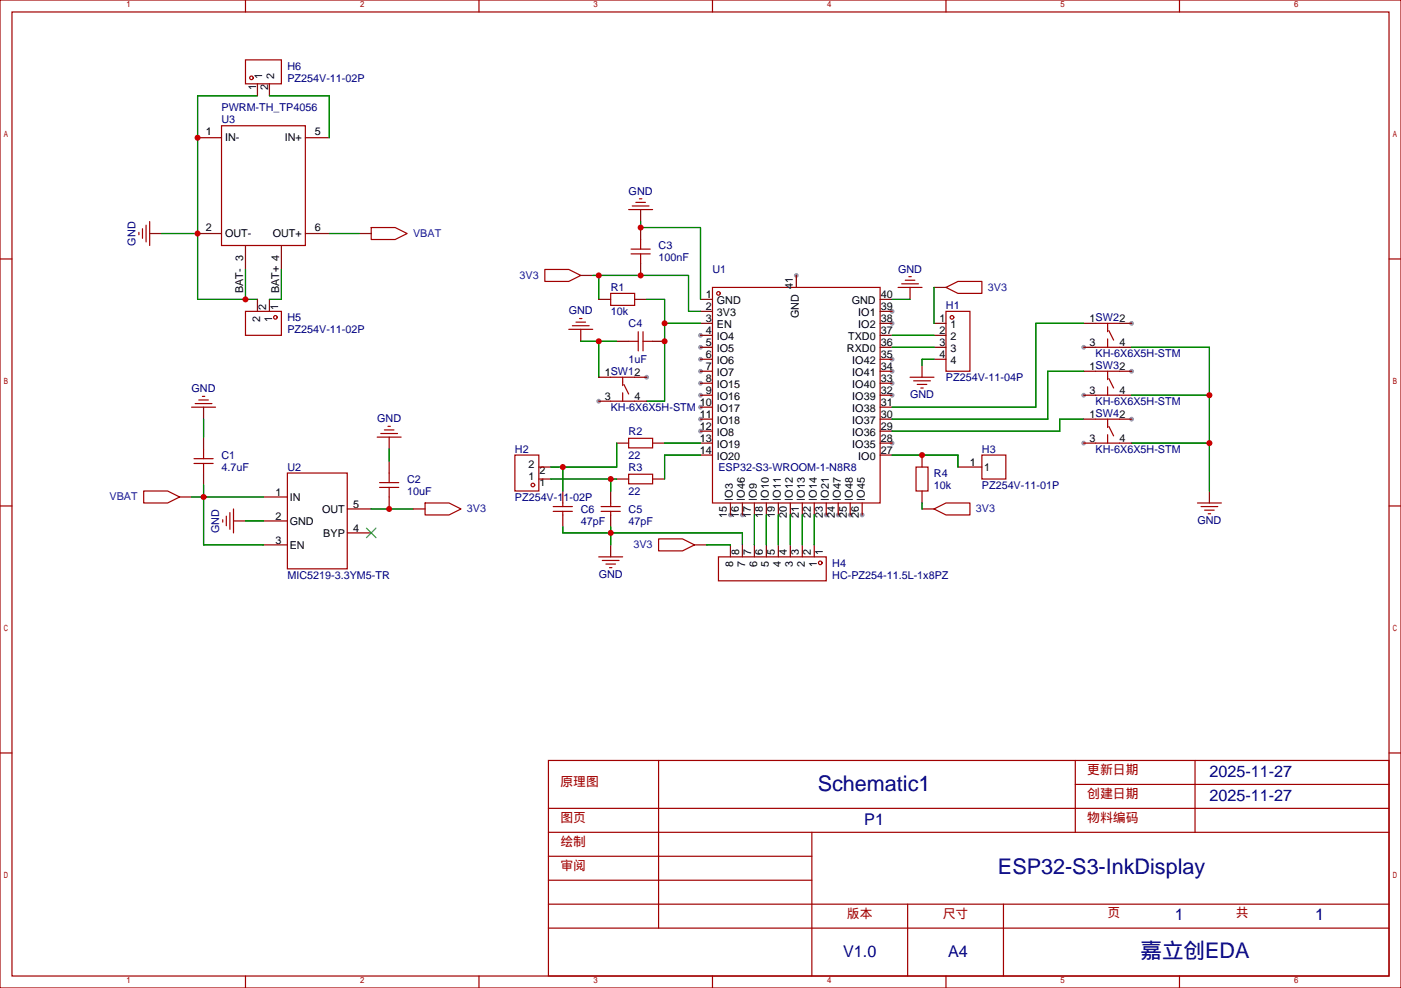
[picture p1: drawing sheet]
<svg xmlns="http://www.w3.org/2000/svg" width="413mm" height="291mm" viewBox="0 0 413 291" stroke-linecap="round" stroke-linejoin="round" font-family="sans-serif">
<g fill="#999">
<circle cx="206.4" cy="98.8" r=".71"/>
<circle cx="206.4" cy="102.3" r=".71"/>
<circle cx="206.4" cy="105.8" r=".71"/>
<circle cx="206.4" cy="109.4" r=".71"/>
<circle cx="206.4" cy="112.9" r=".71"/>
<circle cx="206.4" cy="116.4" r=".71"/>
<circle cx="206.4" cy="119.9" r=".71"/>
<circle cx="206.4" cy="123.5" r=".71"/>
<circle cx="206.4" cy="127" r=".71"/>
<circle cx="215.2" cy="151.7" r=".71"/>
<circle cx="218.7" cy="151.7" r=".71"/>
<circle cx="243.4" cy="151.7" r=".71"/>
<circle cx="246.9" cy="151.7" r=".71"/>
<circle cx="250.5" cy="151.7" r=".71"/>
<circle cx="254" cy="151.7" r=".71"/>
<circle cx="262.8" cy="130.5" r=".71"/>
<circle cx="262.8" cy="116.4" r=".71"/>
<circle cx="262.8" cy="112.9" r=".71"/>
<circle cx="262.8" cy="109.4" r=".71"/>
<circle cx="262.8" cy="105.8" r=".71"/>
<circle cx="262.8" cy="95.2" r=".71"/>
<circle cx="262.8" cy="91.7" r=".71"/>
<circle cx="234.6" cy="81.1" r=".71"/>
<circle cx="319.3" cy="102.3" r=".71"/>
<circle cx="333.4" cy="95.2" r=".71"/>
<circle cx="319.3" cy="116.4" r=".71"/>
<circle cx="333.4" cy="109.4" r=".71"/>
<circle cx="319.3" cy="130.5" r=".71"/>
<circle cx="333.4" cy="123.5" r=".71"/>
<circle cx="176.4" cy="118.2" r=".71"/>
<circle cx="190.5" cy="111.1" r=".71"/>
</g>
<g fill="none" stroke="#a10000" stroke-width=".35">
<path d="M0 0h412.7v291h-412.7zM3.5 3.5h405.7v284h-405.7zM72.3 17.6h10.6v7.1h-10.6zM72.3 0v3.5M141.1 0v3.5M209.9 0v3.5M278.7 0v3.5M347.5 0v3.5M65.3 37h24.7v35.3h-24.7zM187.3 59.6h2.8M188.4 58.6h.7M0 76.3h3.5"/>
<path d="M40.9 68.4v.7M42 67.4v2.8M43 66.3v5M44.1 65.3v7M109.4 67h7l3.5 1.8-3.5 1.8h-7zM160.5 79.4h7.1l3.5 1.7-3.5 1.8h-7.1zM185.2 61.7h7.1M185.9 74.8h5.7M185.9 73.4h5.7M186.3 60.7h4.9M188.7 70.6v2.8M188.7 74.8v2.8"/>
<path d="M409.2 76.3h3.5M72.3 91.7h10.6v7.1h-10.6zM167.6 97h7M168.6 96h5M169.7 94.9h2.8M170.7 93.8h.7M179.9 86.4h7.1v3.6h-7.1zM188 97.7v5.7M189.4 97.7v5.7M209.9 84.7h49.4v63.5h-49.4zM264.6 84.7h7M265.6 83.6h5"/>
<path d="M266.7 82.5h2.8M267.8 81.5h.7M278.7 91.7h7.1v17.7h-7.1zM278.7 84.7l3.5-1.8h7.1v3.5h-7.1zM322.8 95.2h7M326.3 95.2v2.5M326.3 99.8v2.5M326.7 97.4l1.4 2.8M56.4 119.9h7.1M57.5 118.9h4.9M58.6 117.8h2.8M59.6 116.8h.7"/>
<path d="M179.9 111.1h7.1M179.9 118.2h7.1M183.4 111.1v2.5M183.4 115.7v2.5M183.8 113.2l1.4 2.9M185.2 100.5h2.8M189.4 100.5h2.9M268.1 111.1h7.1M269.2 112.2h4.9M270.2 113.2h2.8M271.3 114.3h.7M322.8 102.3h7"/>
<path d="M322.8 116.4h7M322.8 109.4h7M326.3 109.4v2.4M326.3 113.9v2.5M326.7 111.5l1.4 2.8M57.1 135.1h5.7M57.1 136.5h5.7M60 132.3v2.8M60 136.5v2.8M84.7 139.3h17.6v28.3h-17.6zM111.1 128.8h7.1M112.2 127.7h4.9"/>
<path d="M113.2 126.6h2.9M114.3 125.6h.7M114.7 139.3v2.9M151.7 134.1h7v10.5h-7zM185.2 129.1h7.1v2.8h-7.1zM185.2 139.7h7.1v2.8h-7.1zM269.9 137.6h3.5v7h-3.5zM289.3 134.1h7v7h-7zM322.8 130.5h7M322.8 123.5h7M326.3 123.5v2.4M326.3 128.1v2.4"/>
<path d="M326.7 125.6l1.4 2.8M0 149h3.5M42.3 144.6h7.1l3.5 1.8-3.5 1.8h-7.1zM65.6 153.1v.7M66.7 152v2.9M67.7 151v4.9M68.8 149.9v7.1M111.8 142.2h5.7M111.8 143.6h5.7M114.7 143.6v2.8M125.2 148.2h7.1l3.5 1.7-3.5 1.8h-7.1zM163 150.6h5.6"/>
<path d="M163 149.2h5.6M165.8 148.2v1M165.8 150.6v1.1M177.1 150.6h5.6M177.1 149.2h5.6M179.9 148.2v1M179.9 150.6v1.1M194 158.7h7.1l3.5 1.8-3.5 1.8h-7.1zM275.2 149.9l3.5-1.7h7.1v3.5h-7.1zM352.8 148.2h7M353.8 149.2h5M354.9 150.3h2.8"/>
<path d="M356 151.3h.7M409.2 149h3.5M176.4 164h7M177.4 165.1h5M178.5 166.2h2.8M179.6 167.2h.7M211.7 164h31.7v7.1h-31.7zM0 221.8h3.5M161.6 224h247.6v63.5h-247.6zM161.6 238.1h247.6M194 224v49.4M316.8 224v21.2"/>
<path d="M316.8 231.1h92.4M352.1 224v21.2M409.2 221.8h3.5M161.6 252.2h77.6M161.6 245.2h247.6M161.6 259.3h77.6M239.2 245.2v42.3M161.6 273.4h247.6M161.6 266.3h247.6M267.4 266.3v21.2M295.6 266.3v21.2M72.3 287.5v3.5"/>
<path d="M141.1 287.5v3.5M209.9 287.5v3.5M278.7 287.5v3.5M347.5 287.5v3.5"/>
<circle cx="74.1" cy="22.9" r=".53"/>
<circle cx="81.1" cy="93.5" r=".53"/>
<circle cx="211.7" cy="86.4" r=".53"/>
<circle cx="280.5" cy="93.5" r=".53"/>
<circle cx="157" cy="142.9" r=".53"/>
<circle cx="241.7" cy="165.8" r=".53"/>
</g>
<g fill="none" stroke="#870000" stroke-width=".35">
<path d="M75.8 24.7v3.5M79.4 24.7v3.5M58.2 40.6h7.1M90 40.6h7M44.1 68.8h3.5M58.2 68.8h7.1M72.3 72.3v7.1M82.9 72.3v7.1M90 68.8h7M105.8 68.8h3.6M188.7 61.7v3.6M188.7 67v3.6"/>
<path d="M188.7 77.6v3.5M75.8 88.2v3.5M79.4 88.2v3.5M171.1 81.1h3.5M171.1 97v3.5M176.4 88.2h3.5M187 88.2h3.5M206.4 88.2h3.5M206.4 91.7h3.5M206.4 95.2h3.5M206.4 98.8h3.5M234.6 81.1v3.6"/>
<path d="M259.3 88.2h3.5M259.3 91.7h3.5M259.3 95.2h3.5M259.3 98.8h3.5M268.1 84.7v3.5M275.2 95.2h3.5M275.2 98.8h3.5M275.2 84.7h3.5M319.3 95.2h3.5M329.8 95.2h3.6M60 119.9v3.6M176.4 118.2h3.5"/>
<path d="M176.4 111.1h3.5M181.7 100.5h3.5M187 118.2h3.5M187 111.1h3.5M192.3 100.5h3.5M206.4 102.3h3.5M206.4 105.8h3.5M206.4 109.4h3.5M206.4 112.9h3.5M206.4 116.4h3.5M206.4 119.9h3.5M259.3 102.3h3.5"/>
<path d="M259.3 105.8h3.5M259.3 109.4h3.5M259.3 112.9h3.5M259.3 116.4h3.5M259.3 119.9h3.5M271.6 107.6v3.5M275.2 102.3h3.5M275.2 105.8h3.5M319.3 102.3h3.5M319.3 109.4h3.5M319.3 116.4h3.5M329.8 102.3h3.6"/>
<path d="M329.8 109.4h3.6M329.8 116.4h3.6M60 128.8v3.5M60 139.3v3.6M114.7 128.8v3.5M114.7 135.8v3.5M158.7 137.6h3.6M181.7 130.5h3.5M192.3 130.5h3.5M206.4 123.5h3.5M206.4 127h3.5M206.4 130.5h3.5"/>
<path d="M206.4 134.1h3.5M259.3 123.5h3.5M259.3 127h3.5M259.3 130.5h3.5M259.3 134.1h3.5M271.6 134.1v3.5M282.2 137.6h7.1M319.3 123.5h3.5M319.3 130.5h3.5M329.8 123.5h3.6M329.8 130.5h3.6M52.9 146.4h3.5"/>
<path d="M68.8 153.5h3.5M77.6 146.4h7.1M77.6 153.5h7.1M102.3 157h7.1M102.3 149.9h7.1M114.7 146.4v3.5M121.7 149.9h3.5M158.7 141.1h3.6M165.8 144.6v3.6M165.8 151.7v3.5M179.9 144.6v3.6M179.9 151.7v3.5"/>
<path d="M181.7 141.1h3.5M192.3 141.1h3.5M215.2 148.2v3.5M218.7 148.2v3.5M222.2 148.2v3.5M225.8 148.2v3.5M229.3 148.2v3.5M232.8 148.2v3.5M236.4 148.2v3.5M239.9 148.2v3.5M243.4 148.2v3.5M246.9 148.2v3.5"/>
<path d="M250.5 148.2v3.5M254 148.2v3.5M271.6 149.9h3.6M271.6 144.6v3.6M356.3 144.6v3.6M77.6 160.5h7.1M179.9 160.5v3.5M204.6 160.5h3.5M215.2 160.5v3.5M218.7 160.5v3.5M222.2 160.5v3.5M225.8 160.5v3.5"/>
<path d="M229.3 160.5v3.5M232.8 160.5v3.5M236.4 160.5v3.5M239.9 160.5v3.5"/>
</g>
<path d="M107.9 155.6l2.9 2.8M110.8 155.6l-2.9 2.8" fill="none" stroke="#3c3" stroke-width=".35"/>
<g fill="none" stroke="#008700" stroke-width=".35">
<path d="M75.8 28.2h-17.6v60h17.6M79.4 28.2h17.6v12.4M47.6 68.8h10.6M72.3 79.4v8.8M82.9 79.4v8.8h-3.5M97 68.8h8.8M188.7 65.3v1.7h17.7v21.2M174.6 81.1h28.2v10.6h3.6M176.4 81.1v7.1M190.5 88.2h5.3v30h-5.3M195.8 95.2h10.6M262.8 88.2h5.3"/>
<path d="M262.8 98.8h12.4M275.2 84.7v10.5M319.3 95.2h-14.1v24.7h-42.4M171.1 100.5h10.6M176.4 100.5v10.6M262.8 102.3h12.4M275.2 105.8h-3.6v1.8M319.3 109.4h-10.6v14.1h-45.9M333.4 102.3h22.9v42.3M333.4 116.4h22.9M60 123.5v5.3M114.7 132.3v3.5"/>
<path d="M165.8 137.6v7M181.7 130.5v7.1h-19.4M195.8 130.5h10.6M206.4 134.1h-10.6v7M262.8 134.1h19.4v3.5M319.3 123.5h-7.1v3.5h-49.4M333.4 130.5h22.9M56.4 146.4h21.2M60 142.9v17.6h17.6M72.3 153.5h5.3M109.4 149.9h12.3M162.3 141.1h19.4"/>
<path d="M165.8 155.2v1.8h52.9v3.5M179.9 141.1v3.5M179.9 155.2v5.3M222.2 151.7v8.8M225.8 151.7v8.8M229.3 151.7v8.8M232.8 151.7v8.8M236.4 151.7v8.8M239.9 151.7v8.8M271.6 148.2v1.7M208.1 160.5h7.1"/>
</g>
<g fill="#c00">
<circle cx="60" cy="146.4" r=".88"/>
<circle cx="114.7" cy="149.9" r=".88"/>
<circle cx="188.7" cy="81.1" r=".88"/>
<circle cx="176.4" cy="81.1" r=".88"/>
<circle cx="179.9" cy="141.1" r=".88"/>
<circle cx="165.8" cy="137.6" r=".88"/>
<circle cx="179.9" cy="157" r=".88"/>
<circle cx="188.7" cy="67" r=".88"/>
<circle cx="176.4" cy="100.5" r=".88"/>
<circle cx="195.8" cy="100.5" r=".88"/>
<circle cx="195.8" cy="95.2" r=".88"/>
<circle cx="356.3" cy="130.5" r=".88"/>
<circle cx="356.3" cy="116.4" r=".88"/>
<circle cx="58.2" cy="68.8" r=".88"/>
<circle cx="72.3" cy="88.2" r=".88"/>
<circle cx="58.2" cy="40.6" r=".88"/>
<circle cx="271.6" cy="134.1" r=".88"/>
</g>
<g font-size="6.4" fill="#000080">
<text x="240.9" y="232.9">Schematic1</text>
<text x="294" y="257.6">ESP32-S3-InkDisplay</text>
<text x="336" y="282.3">嘉立创EDA</text>
</g>
<g font-size="4.8" fill="#000080">
<text x="356.3" y="228.9">2025-11-27</text>
<text x="356.3" y="236">2025-11-27</text>
<text x="254.6" y="243">P1</text>
<text x="346.2" y="270.9">1</text>
<text x="387.4" y="270.9">1</text>
<text x="248.4" y="281.8">V1.0</text>
<text x="279.3" y="281.8">A4</text>
</g>
<g font-size="3.8" fill="#a00000">
<text x="165.1" y="231.6">原理图</text>
<text x="320.3" y="228.1">更新日期</text>
<text x="320.3" y="235.2">创建日期</text>
<text x="165.1" y="242.2">图页</text>
<text x="320.3" y="242.2">物料编码</text>
<text x="165.1" y="249.3">绘制</text>
<text x="165.1" y="256.3">审阅</text>
<text x="249.5" y="270.4">版本</text>
<text x="277.7" y="270.4">尺寸</text>
<text x="326.3" y="270.1">页</text>
<text x="364.1" y="270.1">共</text>
</g>
<g font-size="3.2">
<text x="77.3" y="23.4" transform="rotate(-90 77.3 23.4)">1</text>
<text x="80.8" y="23.4" transform="rotate(-90 80.8 23.4)">2</text>
<text x="75.5" y="26.6" transform="rotate(-90 75.5 26.6)">1</text>
<text x="79" y="26.6" transform="rotate(-90 79 26.6)">2</text>
<text x="60.7" y="39.9">1</text>
<text x="66.3" y="41.7">IN-</text>
<text x="83.9" y="41.7">IN+</text>
<text x="92.8" y="39.9">5</text>
<text x="60.7" y="68.1">2</text>
<text x="66.3" y="69.9">OUT-</text>
<text x="80.3" y="69.9">OUT+</text>
<text x="92.8" y="68.1">6</text>
<text x="71.6" y="76.9" transform="rotate(-90 71.6 76.9)">3</text>
<text x="71.6" y="86.4" transform="rotate(-90 71.6 86.4)">BAT-</text>
<text x="82.2" y="86.4" transform="rotate(-90 82.2 86.4)">BAT+ 4</text>
<text x="208" y="87.8">1</text>
<text x="211.2" y="89.6">GND</text>
<text x="233.6" y="85.2" transform="rotate(-90 233.6 85.2)">41</text>
<text x="250.9" y="89.6">GND</text>
<text x="259.5" y="87.8">40</text>
<text x="76.6" y="94.8" transform="rotate(-90 76.6 94.8)">2</text>
<text x="78.4" y="91.2" transform="rotate(-90 78.4 91.2)">2</text>
<text x="80.1" y="94.8" transform="rotate(-90 80.1 94.8)">1</text>
<text x="81.9" y="91.2" transform="rotate(-90 81.9 91.2)">1</text>
<text x="208" y="91.4">2</text>
<text x="208" y="94.9">3</text>
<text x="211.2" y="93.1">3V3</text>
<text x="235.3" y="93.7" transform="rotate(-90 235.3 93.7)">GND</text>
<text x="252.9" y="93.1">IO1</text>
<text x="259.5" y="94.9">38</text>
<text x="259.5" y="91.4">39</text>
<text x="276.8" y="94.9">1</text>
<text x="321" y="94.9">1SW22</text>
<text x="208" y="98.4">4</text>
<text x="208" y="102">5</text>
<text x="211.2" y="96.7">EN</text>
<text x="211.2" y="100.2">IO4</text>
<text x="249.9" y="100.2">TXD0</text>
<text x="252.9" y="96.7">IO2</text>
<text x="259.5" y="102">36</text>
<text x="259.5" y="98.4">37</text>
<text x="276.8" y="98.4">2</text>
<text x="276.8" y="102">3</text>
<text x="280" y="96.7">1</text>
<text x="280" y="100.2">2</text>
<text x="321" y="102">3</text>
<text x="329.8" y="102">4</text>
<text x="208" y="105.5">6</text>
<text x="211.2" y="103.7">IO5</text>
<text x="211.2" y="107.2">IO6</text>
<text x="249.5" y="103.7">RXD0</text>
<text x="251.1" y="107.2">IO42</text>
<text x="259.5" y="105.5">35</text>
<text x="276.8" y="105.5">4</text>
<text x="280" y="103.7">3</text>
<text x="280" y="107.2">4</text>
<text x="178.1" y="110.8">1SW12</text>
<text x="208" y="109">7</text>
<text x="208" y="112.5">8</text>
<text x="211.2" y="110.8">IO7</text>
<text x="251.1" y="110.8">IO41</text>
<text x="259.5" y="112.5">33</text>
<text x="259.5" y="109">34</text>
<text x="321" y="109">1SW32</text>
<text x="178.1" y="117.8">3</text>
<text x="187" y="117.8">4</text>
<text x="206.2" y="119.6">10</text>
<text x="208" y="116.1">9</text>
<text x="211.2" y="114.3">IO15</text>
<text x="211.2" y="117.8">IO16</text>
<text x="251.1" y="117.8">IO39</text>
<text x="251.1" y="114.3">IO40</text>
<text x="259.5" y="119.6">31</text>
<text x="259.5" y="116.1">32</text>
<text x="321" y="116.1">3</text>
<text x="329.8" y="116.1">4</text>
<text x="206.2" y="123.1">11</text>
<text x="211.2" y="121.4">IO17</text>
<text x="211.2" y="124.9">IO18</text>
<text x="251.1" y="124.9">IO37</text>
<text x="251.1" y="121.4">IO38</text>
<text x="259.5" y="123.1">30</text>
<text x="321" y="123.1">1SW42</text>
<text x="206.2" y="126.7">12</text>
<text x="206.2" y="130.2">13</text>
<text x="211.2" y="128.4">IO8</text>
<text x="211.2" y="131.9">IO19</text>
<text x="251.1" y="131.9">IO35</text>
<text x="251.1" y="128.4">IO36</text>
<text x="259.5" y="130.2">28</text>
<text x="259.5" y="126.7">29</text>
<text x="321" y="130.2">3</text>
<text x="329.8" y="130.2">4</text>
<text x="206.2" y="133.7">14</text>
<text x="211.2" y="135.5">IO20</text>
<text x="252.9" y="135.5">IO0</text>
<text x="259.5" y="133.7">27</text>
<text x="285.7" y="137.2">1</text>
<text x="155.7" y="141.5">1</text>
<text x="155.7" y="138">2</text>
<text x="158.9" y="143.3">1</text>
<text x="158.9" y="139.8">2</text>
<text x="290" y="138.6">1</text>
<text x="81.1" y="146.1">1</text>
<text x="85.4" y="147.5">IN</text>
<text x="104.1" y="149.6">5</text>
<text x="215.9" y="147.5" transform="rotate(-90 215.9 147.5)">IO3</text>
<text x="219.5" y="147.5" transform="rotate(-90 219.5 147.5)">IO46</text>
<text x="223" y="147.5" transform="rotate(-90 223 147.5)">IO9</text>
<text x="226.5" y="147.5" transform="rotate(-90 226.5 147.5)">IO10</text>
<text x="230" y="147.5" transform="rotate(-90 230 147.5)">IO11</text>
<text x="233.6" y="147.5" transform="rotate(-90 233.6 147.5)">IO12</text>
<text x="237.1" y="147.5" transform="rotate(-90 237.1 147.5)">IO13</text>
<text x="240.6" y="147.5" transform="rotate(-90 240.6 147.5)">IO14</text>
<text x="244.2" y="147.5" transform="rotate(-90 244.2 147.5)">IO21</text>
<text x="247.7" y="147.5" transform="rotate(-90 247.7 147.5)">IO47</text>
<text x="251.2" y="147.5" transform="rotate(-90 251.2 147.5)">IO48</text>
<text x="254.7" y="147.5" transform="rotate(-90 254.7 147.5)">IO45</text>
<text x="81.1" y="153.1">2</text>
<text x="85.4" y="154.5">GND</text>
<text x="94.9" y="151">OUT</text>
<text x="214.2" y="152.5" transform="rotate(-90 214.2 152.5)">15</text>
<text x="217.7" y="152.5" transform="rotate(-90 217.7 152.5)">16</text>
<text x="221.2" y="152.5" transform="rotate(-90 221.2 152.5)">17</text>
<text x="224.8" y="152.5" transform="rotate(-90 224.8 152.5)">18</text>
<text x="228.3" y="152.5" transform="rotate(-90 228.3 152.5)">19</text>
<text x="231.8" y="152.5" transform="rotate(-90 231.8 152.5)">20</text>
<text x="235.3" y="152.5" transform="rotate(-90 235.3 152.5)">21</text>
<text x="238.9" y="152.5" transform="rotate(-90 238.9 152.5)">22</text>
<text x="242.4" y="152.5" transform="rotate(-90 242.4 152.5)">23</text>
<text x="245.9" y="152.5" transform="rotate(-90 245.9 152.5)">24</text>
<text x="249.4" y="152.5" transform="rotate(-90 249.4 152.5)">25</text>
<text x="253" y="152.5" transform="rotate(-90 253 152.5)">26</text>
<text x="81.1" y="160.2">3</text>
<text x="85.4" y="161.6">EN</text>
<text x="95.2" y="158">BYP</text>
<text x="104.1" y="156.6">4</text>
<text x="216" y="167.1" transform="rotate(-90 216 167.1)">8</text>
<text x="217.7" y="163.5" transform="rotate(-90 217.7 163.5)">8</text>
<text x="219.5" y="167.1" transform="rotate(-90 219.5 167.1)">7</text>
<text x="221.3" y="163.5" transform="rotate(-90 221.3 163.5)">7</text>
<text x="223" y="167.1" transform="rotate(-90 223 167.1)">6</text>
<text x="224.8" y="163.5" transform="rotate(-90 224.8 163.5)">6</text>
<text x="226.6" y="167.1" transform="rotate(-90 226.6 167.1)">5</text>
<text x="228.3" y="163.5" transform="rotate(-90 228.3 163.5)">5</text>
<text x="230.1" y="167.1" transform="rotate(-90 230.1 167.1)">4</text>
<text x="231.8" y="163.5" transform="rotate(-90 231.8 163.5)">4</text>
<text x="233.6" y="167.1" transform="rotate(-90 233.6 167.1)">3</text>
<text x="235.4" y="163.5" transform="rotate(-90 235.4 163.5)">3</text>
<text x="237.1" y="167.1" transform="rotate(-90 237.1 167.1)">2</text>
<text x="238.9" y="163.5" transform="rotate(-90 238.9 163.5)">2</text>
<text x="240.7" y="167.1" transform="rotate(-90 240.7 167.1)">1</text>
<text x="242.4" y="163.5" transform="rotate(-90 242.4 163.5)">1</text>
</g>
<g font-size="3.2" fill="#000080">
<text x="84.7" y="20.5">H6</text>
<text x="84.7" y="24">PZ254V-11-02P</text>
<text x="65.3" y="32.8">PWRM-TH_TP4056</text>
<text x="65.3" y="36.4">U3</text>
<text x="185.2" y="57.4">GND</text>
<text x="39.9" y="72.3" transform="rotate(-90 39.9 72.3)">GND</text>
<text x="194" y="73.4">C3</text>
<text x="194" y="76.9">100nF</text>
<text x="209.9" y="80.5">U1</text>
<text x="264.6" y="80.3">GND</text>
<text x="179.9" y="85.8">R1</text>
<text x="84.7" y="94.6">H5</text>
<text x="167.6" y="92.6">GND</text>
<text x="179.9" y="92.8">10k</text>
<text x="278.7" y="91.1">H1</text>
<text x="84.7" y="98.1">PZ254V-11-02P</text>
<text x="185.2" y="96.3">C4</text>
<text x="185.2" y="106.9">1uF</text>
<text x="322.8" y="105.2">KH-6X6X5H-STM</text>
<text x="278.7" y="112.2">PZ254V-11-04P</text>
<text x="56.4" y="115.6">GND</text>
<text x="268.1" y="117.3">GND</text>
<text x="322.8" y="119.3">KH-6X6X5H-STM</text>
<text x="111.1" y="124.4">GND</text>
<text x="179.9" y="121">KH-6X6X5H-STM</text>
<text x="185.2" y="128.1">R2</text>
<text x="65.3" y="135.1">C1</text>
<text x="151.7" y="133.4">H2</text>
<text x="185.2" y="135.1">22</text>
<text x="289.3" y="133.4">H3</text>
<text x="322.8" y="133.4">KH-6X6X5H-STM</text>
<text x="65.3" y="138.7">4.7uF</text>
<text x="84.7" y="138.7">U2</text>
<text x="119.9" y="142.2">C2</text>
<text x="185.2" y="138.7">R3</text>
<text x="211.7" y="138.7">ESP32-S3-WROOM-1-N8R8</text>
<text x="275.2" y="140.4">R4</text>
<text x="275.2" y="144">10k</text>
<text x="289.3" y="144">PZ254V-11-01P</text>
<text x="119.9" y="145.7">10uF</text>
<text x="151.7" y="147.5">PZ254V-11-02P</text>
<text x="185.2" y="145.7">22</text>
<text x="171.1" y="151">C6</text>
<text x="171.1" y="154.6">47pF</text>
<text x="185.2" y="151">C5</text>
<text x="185.2" y="154.6">47pF</text>
<text x="352.8" y="154.4">GND</text>
<text x="64.6" y="157" transform="rotate(-90 64.6 157)">GND</text>
<text x="245.2" y="166.9">H4</text>
<text x="84.7" y="170.4">MIC5219-3.3YM5-TR</text>
<text x="176.4" y="170.3">GND</text>
<text x="245.2" y="170.4">HC-PZ254-11.5L-1x8PZ</text>
</g>
<g font-size="3.2" fill="#00f">
<text x="121.7" y="69.7">VBAT</text>
<text x="153.1" y="82.1">3V3</text>
<text x="291" y="85.6">3V3</text>
<text x="32.3" y="147.3">VBAT</text>
<text x="137.6" y="150.9">3V3</text>
<text x="287.5" y="150.9">3V3</text>
<text x="186.6" y="161.4">3V3</text>
</g>
</svg>
